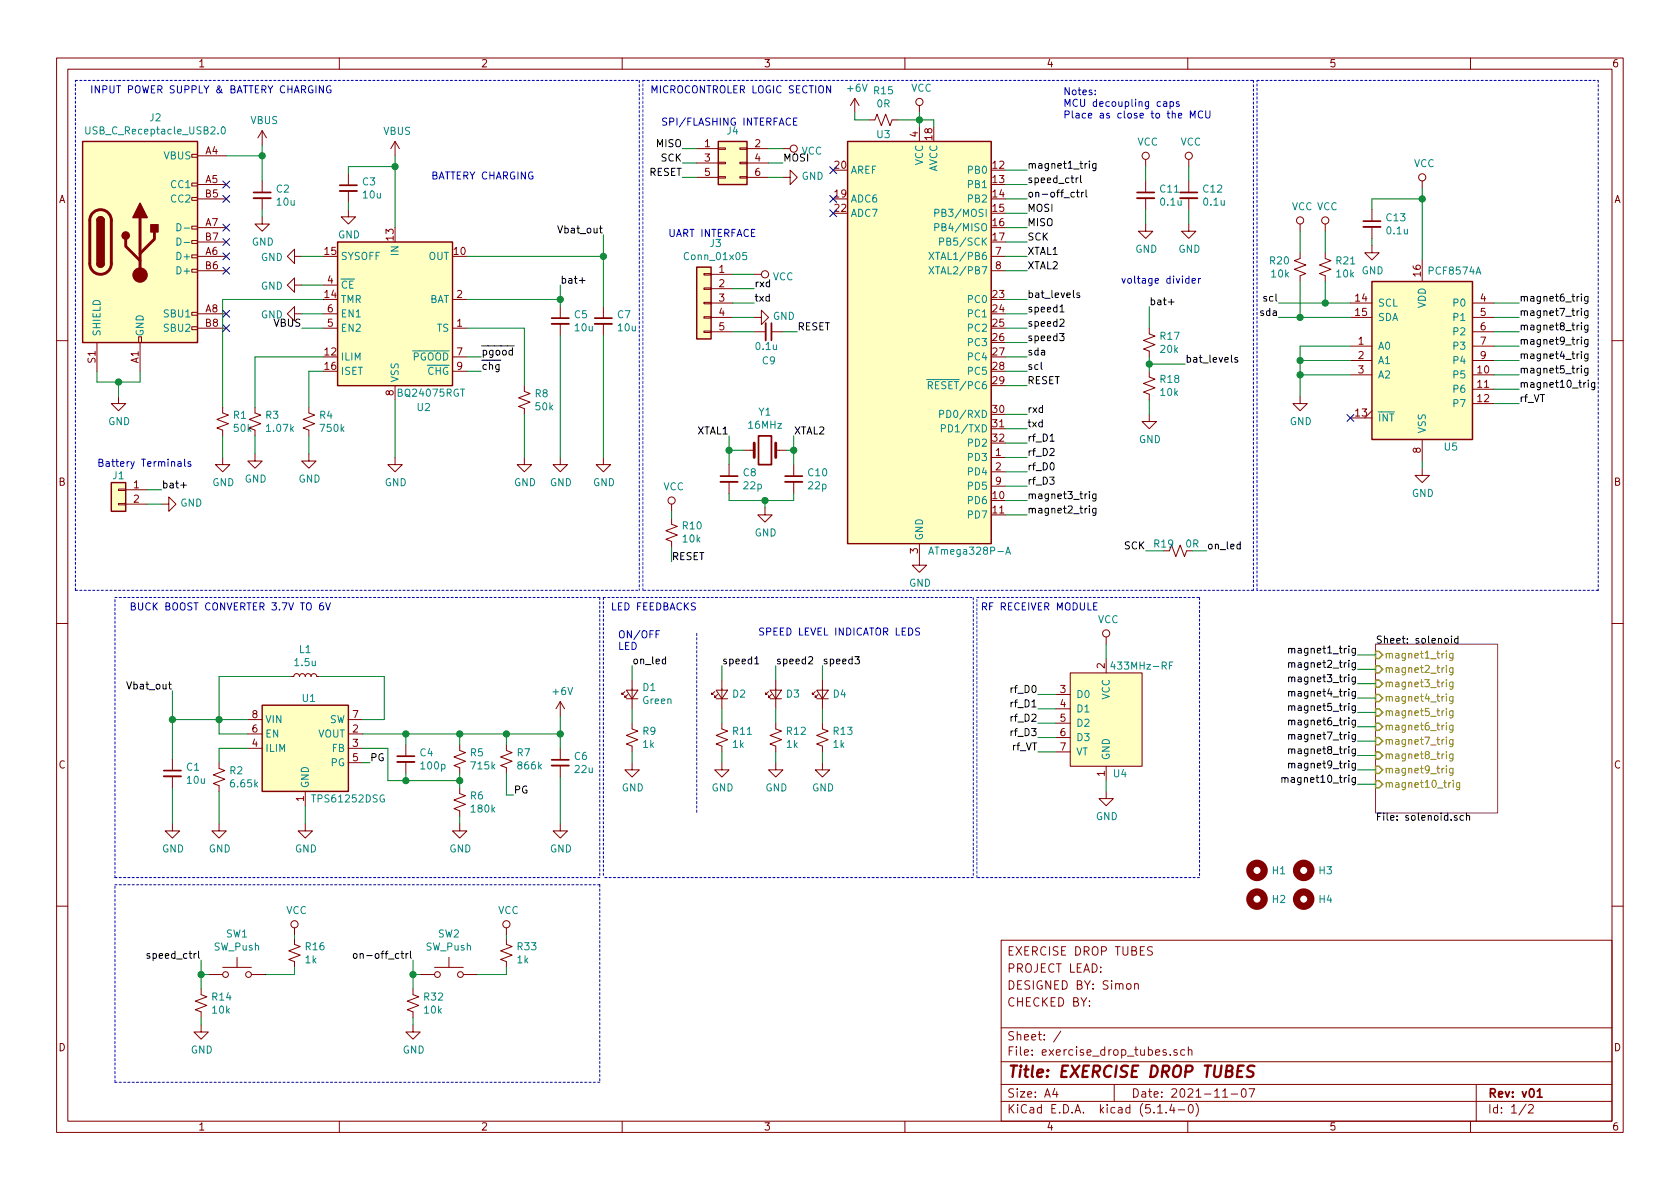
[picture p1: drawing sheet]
<svg xmlns="http://www.w3.org/2000/svg" width="297mm" height="210mm" viewBox="0 0 297 210" stroke-linecap="round" stroke-linejoin="round" font-family="sans-serif">
<g fill="none" stroke="#840000" stroke-width=".18">
<path d="M10 10.3h277v189.9h-277zM12 12.2h273v186.1h-273zM60 10.3v1.9M110 10.3v1.9M151.1 17.4l-.7 1.3M151.1 17.4v2.5M151.1 17.4l.8 1.3M160 10.3v1.9M162.6 18.7v1.2M210 10.3v1.9M260 10.3v1.9M33.9 40h1v.5h-1z"/>
<path d="M33.9 34.9h1v.5h-1zM33.9 32.4h1v.5h-1zM33.9 27.3h1v.5h-1zM34.9 27.6h5.1M34.9 32.6h5.1M34.9 35.2h5.1M46.4 38.3v1.3h1.2l-1.2 1.3-1.3-1.3h1.3M46.4 23.1v2.5M46.4 32v2M46.4 35v2.1M46.4 23.1l-.8 1.3M46.4 23.1l.7 1.3"/>
<path d="M61.6 37.1v1.2h1.3l-1.3 1.3-1.3-1.3h1.3M61.6 30.7v2.1M61.6 33.8v2M69.8 25l-.7 1.3M69.8 25v2.6M69.8 25l.8 1.3M123.2 26.3h3.8M123.2 28.8h3.8M123.2 31.4h3.8M127 31.2h1.3v.3h-1.3zM127 26.2h1.3v.2h-1.3zM127 28.7h1.3v.3h-1.3z"/>
<path d="M130.8 31.2h1.3v.3h-1.3zM130.8 26.2h1.3v.2h-1.3zM130.8 28.7h1.3v.3h-1.3zM132.1 26.3h3.8M132.1 28.8h3.8M132.1 31.4h3.8M138.4 31.4h1.3v-1.3l1.3 1.3-1.3 1.2v-1.2M138.4 26.3h1.3M153.7 21.2h1l.4-1 .7 2 .8-2 .8 2 .3-1h1M162.6 22.5v2.5M202.6 39.6v1.3h1.2l-1.2 1.3-1.3-1.3h1.3M202.6 28.2v1.3"/>
<path d="M202.6 32v2M202.6 35v2.1M210.2 39.6v1.3h1.3l-1.3 1.3-1.3-1.3h1.3M210.2 28.2v1.3M210.2 32v2M210.2 35v2.1M229.9 39.6v1.3M234.3 39.6v1.3M242.6 37.1v2M251.5 32v1.3M24.5 59.6h.5v1h-.5zM33.9 57.8h1v.5h-1z"/>
<path d="M33.9 55.2h1v.5h-1zM33.9 47.6h1v.5h-1zM33.9 45.1h1v.5h-1zM33.9 42.5h1v.5h-1zM34.9 45.3h5.1M34.9 40.3h5.1M34.9 55.5h5.1M34.9 47.9h5.1M34.9 42.8h5.1M34.9 58h5.1M52.1 45.3v-1.2l-1.3 1.2 1.3 1.3v-1.3h1.2M52.1 50.4v-1.3l-1.3 1.3 1.3 1.3v-1.3h1.2"/>
<path d="M52.1 55.5v-1.3l-1.3 1.3 1.3 1.3v-1.3h1.2M57.1 55.5h2.6M57.1 58h2.6M57.1 50.4h2.6M80 58h2.5M80 53h2.5M99.1 54.2v2.1M99.1 57.3v2M106.7 54.2v2.1M106.7 57.3v2M124.5 58.5h1.2v.3h-1.2zM124.5 56h1.2v.3h-1.2z"/>
<path d="M124.5 50.9h1.2v.3h-1.2zM124.5 48.4h1.2v.2h-1.2zM124.5 53.5h1.2v.2h-1.2zM125.7 48.5h3.8M125.7 51h3.8M125.7 53.6h3.8M125.7 56.1h3.8M125.7 58.7h3.8M133.3 56.1h1.3v-1.2l1.3 1.2-1.3 1.3v-1.3M133.3 48.5h1.3M133.3 58.7h2.1M136.4 58.7h2"/>
<path d="M175.3 45.3h2.5M175.3 47.9h2.5M203.2 58v1l1 .4-2 .8 2 .8-2 .7 1 .4v1M229.9 44.7v1l-1 .4 2 .8-2 .7 2 .8-1 .4v1M234.3 44.7v1l1 .4-2 .8 2 .7-2 .8 1 .4v1M238.8 53.6h3.8M238.8 56.1h3.8M242.6 43.4v1.3h1.2l-1.2 1.3-1.3-1.3h1.3M242.6 40.1v2.1M251.5 46v3.8M260.3 53.6h3.9M260.3 56.1h3.9"/>
<path d="M260.3 58.7h3.9M10 60.2h2M17.1 60.6v5.1M21 70.1v1.3h1.2l-1.2 1.2-1.3-1.2h1.3M24.8 60.6v5.1M39.4 72v1l1 .4-2 .8 2 .7-2 .8 1 .4v1M45.1 72v1l1 .4-2 .8 2 .7-2 .8 1 .4v1M54.6 72v1l1 .4-2 .8 2 .7-2 .8 1 .4v1M69.8 68.2v2.5M80 63.1h2.5M80 65.7h2.5M92.7 68.2v1l1 .4-2 .8 2 .7-2 .8 1 .4v1"/>
<path d="M131.4 79.6h1.9M137.2 79.6h1.9M203.2 65.7v1l1 .4-2 .7 2 .8-2 .7 1 .4v1M203.2 73.3v1.2h1.3l-1.3 1.3-1.3-1.3h1.3M229.9 70.1v1.3h1.2l-1.2 1.2-1.3-1.2h1.3M238.8 61.2h3.8M238.8 66.3h3.8M238.8 73.9h3.8M238.8 63.7h3.8M242.6 72.6l-1.3 1.3M251.5 77.7v3.8M260.3 61.2h3.9"/>
<path d="M260.3 66.3h3.9M260.3 68.8h3.9M260.3 71.4h3.9M260.3 63.7h3.9M285 60.2h2M21 89h1.2v.3h-1.2zM21 86.5h1.2v.2h-1.2zM22.2 86.6h3.8M22.2 89.1h3.8M28.6 89.1h1.2v-1.2l1.3 1.2-1.3 1.3v-1.3M39.4 80.9v1.3h1.2l-1.2 1.2-1.3-1.2h1.3M45.1 80.3v1.2h1.3l-1.3 1.3-1.3-1.3h1.3"/>
<path d="M54.6 80.3v1.2h1.3l-1.3 1.3-1.3-1.3h1.3M69.8 80.9v1.3h1.3l-1.3 1.2-1.2-1.2h1.2M92.7 80.9v1.3h1.3l-1.3 1.2-1.3-1.2h1.3M99.1 80.9v1.3h1.2l-1.2 1.2-1.3-1.2h1.3M106.7 80.9v1.3h1.2l-1.2 1.2-1.3-1.2h1.3M118.7 91.7v1l1.1 .4-2.1 .7 2.1 .8-2.1 .8 1 .4v1M118.7 89.1v1.3M128.9 82.2v2M128.9 85.2v2M135.3 89.8v1.3h1.2l-1.2 1.2-1.3-1.2h1.3M140.3 82.2v2M140.3 85.2v2"/>
<path d="M162.6 96.1v3.8h1.2l-1.2 1.3-1.3-1.3h1.3M175.3 80.9h2.5M175.3 83.4h2.5M175.3 86h2.5M206.8 97.4l.3-1 .8 2 .8-2 .7 2 .4-1M251.5 82.8v1.3h1.2l-1.2 1.2-1.3-1.2h1.3M10 110.3h2M51.4 119.6h.5l.2-.3 .2-.2 .5 .1 .2 .4 .1-.3 .3-.2 .4 .1 .2 .4 .1-.3 .3-.2 .4 .1 .2 .4 .1-.3 .3-.2 .4 .1 .2 .4h.5M189.2 119h12.7v16.5h-12.7zM195.6 112.6v1.3M195.6 116.5v2.5M285 110.3h2"/>
<path d="M30.5 134.2v2.1M30.5 137.3v2M38.7 134.9v1l1.1 .4-2.1 .7 2.1 .8-2.1 .8 1 .3v1M43.8 129.8h2.6M43.8 132.3h2.6M43.8 127.2h2.6M54 139.9v2.6M61.6 129.8h2.5M61.6 132.3h2.5M61.6 134.9h2.5M61.6 127.2h2.5M71.8 131.7v2"/>
<path d="M71.8 134.7v2.1M81.3 139.3v1l1 .4-2 .8 2 .7-2 .8 1 .4v1M81.3 131.7v1l1 .4-2 .8 2 .7-2 .8 1 .4v1M89.5 131.7v1l1.1 .4-2.1 .8 2.1 .7-2.1 .8 1 .4v1M99.1 124.1v2.5M99.1 132.3v2.1M99.1 135.4v2M99.1 124.1l-.8 1.2M99.1 124.1l.7 1.2M110.5 122.3l-.5 .5v-.3v.3h.2M110.7 122h2.1l-1 1.6zM110.7 123.6h2.1"/>
<path d="M111 122.8l-.5 .5v-.2v.2h.2M111.8 134.9v1.2h1.2l-1.2 1.3-1.3-1.3h1.3M111.8 127.9v1l1 .4-2.1 .7 2.1 .8-2.1 .8 1.1 .3v1.1M111.8 120.3v5M126.4 122.3l-.5 .5v-.3v.3h.2M126.6 122h2.1l-1.1 1.6zM126.6 123.6h2.1M126.9 122.8l-.5 .5v-.2v.2h.2M127.6 127.9v1l1.1 .4-2.1 .7 2.1 .8-2.1 .8 1 .3v1.1M127.6 134.9v1.2h1.3l-1.3 1.3-1.2-1.3h1.2M127.6 120.3v5M135.9 122.3l-.5 .5v-.3v.3h.2"/>
<path d="M136.1 122h2.1l-1 1.6zM136.1 123.6h2.1M136.4 122.8l-.5 .5v-.2v.2h.2M137.2 134.9v1.2h1.2l-1.2 1.3-1.3-1.3h1.3M137.2 127.9v1l1 .4-2.1 .7 2.1 .8-2.1 .8 1.1 .3v1.1M137.2 120.3v5M144.1 122.3l-.5 .5v-.3v.3h.3M144.4 122h2l-1 1.6zM144.4 123.6h2M144.7 122.8l-.6 .5v-.2v.2h.3M145.4 134.9v1.2h1.3l-1.3 1.3-1.3-1.3h1.3M145.4 127.9v1l1 .4-2 .7 2 .8-2 .8 1 .3v1.1"/>
<path d="M145.4 120.3v5M186.7 122.8h2.5M186.7 125.3h2.5M186.7 127.9h2.5M186.7 130.4h2.5M186.7 133h2.5M195.6 139.9v1.3h1.2l-1.2 1.3-1.3-1.3h1.3M195.6 135.5v2.5M30.5 145.7v1.2h1.2l-1.2 1.3-1.3-1.3h1.3M38.7 145.7v1.2h1.3l-1.3 1.3-1.2-1.3h1.2M54 145.7v1.2h1.2l-1.2 1.3-1.3-1.3h1.3M81.3 145.7v1.2h1.2l-1.2 1.3-1.3-1.3h1.3"/>
<path d="M99.1 145.7v1.2h1.2l-1.2 1.3-1.3-1.3h1.3M10 160.2h2M35.6 174.9v1l1 .4-2.1 .7 2.1 .8-2.1 .8 1.1 .3v1.1M36.8 172.3h2.6M39.4 171.1h5M41.9 169.3v1.8M44.4 172.3h2.6M52.1 166v1l1 .4-2 .7 2 .8-2 .8 1 .3v1.1M52.1 164.1v1.2M73 174.9v1l1 .4-2 .7 2 .8-2 .8 1 .3v1.1M74.3 172.3h2.5M76.8 171.1h5.1"/>
<path d="M79.4 169.3v1.8M81.9 172.3h2.6M89.5 166v1l1.1 .4-2.1 .7 2.1 .8-2.1 .8 1 .3v1.1M89.5 164.1v1.2M177 166.3h108v32h-108zM199.3 174.1l.2-.2 .4 .2v.7l-.2 .1-.4-.1zM200.6 174.1l.1-.1a.37 .37 0 0 1 .6 .1v.8M200.6 173.9v1M203.8 167.5l-.6-.1-.3 .3 .1 .3 .7 .3v.5a.62 .62 0 0 1-.8 0M285 160.2h2M35.6 181.2v1.3h1.2l-1.2 1.3-1.3-1.3h1.3M60 198.3v1.9"/>
<path d="M73 181.2v1.3h1.3l-1.3 1.3-1.2-1.3h1.2M110 198.3v1.9M160 198.3v1.9M177 194.8h108M177 191.8h108M177 187.8h108M177 181.8h108M186.5 192.5l-.4 1h1M186.8 193v1M187.6 182.3l-1.3 2M197 191.8v3M204.7 196.8h.8"/>
<path d="M206.2 196.7v.1M206.9 186.5v.1M207.2 195.2l-.4 1.1h.9M207.5 195.8v1M208.1 185.7l-.4-.1-.2 .2 .1 .2 .5 .2v.3h-.6M208.3 196.3h1.2M209.5 185.7l-.5-.1-.2 .3v.6l.2 .1 .5-.1M210 198.3v1.9M210.1 185.7l.2-.1 .4 .1v.9M210.1 185.1v1.5M210.3 195.4l.2-.1a.8 .8 0 0 1 .5 .8 .8 .8 0 0 1-.5 .7 1 1 0 0 1-.2-1.4zM211.5 195.1a1.71 1.71 0 0 1 0 2.3"/>
<path d="M216.2 194h.8M217.7 193.5h1.1M219.6 192.7l.4-.2a.94 .94 0 0 1 0 1.5 .82 .82 0 0 1-.4-1.3zM220.8 192.5h1l-.6 1.5M260 198.3v1.9M261 191.8v6.5M269.8 195.2l-1.2 2M270.3 195.5l.2-.2h.3l.3 .5-.9 1h.9"/>
<circle cx="162.6" cy="18" r=".63"/>
<circle cx="140.3" cy="26.3" r=".63"/>
<circle cx="202.6" cy="27.6" r=".63"/>
<circle cx="210.2" cy="27.6" r=".63"/>
<circle cx="229.9" cy="39" r=".63"/>
<circle cx="234.3" cy="39" r=".63"/>
<circle cx="251.5" cy="31.4" r=".63"/>
<circle cx="135.3" cy="48.5" r=".63"/>
<circle cx="118.7" cy="88.5" r=".63"/>
<circle cx="195.6" cy="112" r=".63"/>
<circle cx="39.9" cy="172.3" r=".51"/>
<circle cx="43.9" cy="172.3" r=".51"/>
<circle cx="52.1" cy="163.4" r=".63"/>
<circle cx="77.3" cy="172.3" r=".51"/>
<circle cx="81.4" cy="172.3" r=".51"/>
<circle cx="89.5" cy="163.4" r=".63"/>
</g>
<g fill="none" stroke="#840000" stroke-width=".3">
<path d="M44.8 34h3.1M60.1 32.8h3M201 34h3.1M208.7 34h3M241 39.1h3.1M97.5 56.3h3.1M105.2 56.3h3M136.4 57.1v3.1M134.1 77.1h2.3v5.1h-2.3zM127.4 84.2h3M138.8 84.2h3.1M29 136.3h3"/>
<path d="M70.2 133.7h3.1M97.5 134.4h3.1M271.8 193l.4-.5v1.5M271.8 194h.9"/>
</g>
<path d="M219.9 188.4h-1l-.2 2h.9M221.8 188.5l-.3-.1-.7 .1a.46 .46 0 0 0-.2 .5 .46 .46 0 0 0 .3 .4l.4 .1a.48 .48 0 0 1 .3 .5 .48 .48 0 0 1-.4 .4l-.8-.1" fill="none" stroke="#840000" stroke-width=".41"/>
<path d="M243.2 113.9h21.6v29.9h-21.6z" fill="none" stroke="#840084" stroke-width=".18"/>
<g fill="none" stroke="#000" stroke-width=".18">
<path d="M190.3 31.5v.8M190.3 34h.5M190.5 33.6v1.1l.3 .1M190.6 31.5h-.2l-.1 .2M191.1 31v1.1l.1 .2M191.2 34v.8M191.6 34l-.3 .1-.1 .1M192 33.6v1.1l.2 .1M192.6 28.5v.1M192.6 28.9v.9M193.8 28.9v1l-.3 .3-.3-.1M193.8 29l-.4-.1-.2 .3 .1 .5h.5"/>
<path d="M102.4 49.6h1M187.4 59h.7l-.4 .5 .4 .1-.1 .6h-.5l-.1-.1M187.4 54.2l.4-.3v1.3M187.4 56.6l.5-.2 .2 .4v.2l-.7 .7h.7M187.4 55.2h.7M190.9 51.8h-.3l-.2 .2v.1l.5 .2v.3h-.5M206.6 53.4h1M279.6 59.6v.1M279.6 57.1v.1M279.6 54.5v.2M279.6 52v.1M279.6 52.4v.9"/>
<path d="M279.6 55v.8M279.6 57.5v.8M280.8 57.5v1l-.3 .3-.3-.1M280.8 57.6l-.4-.1-.2 .2 .1 .6h.5M280.8 55v1l-.3 .2h-.3M280.8 55h-.4l-.2 .2 .1 .5h.5M280.8 52.4v1l-.3 .3-.3-.1M280.8 52.5l-.4-.1-.2 .2 .1 .6h.5M89.7 61.2h1.2M90.6 62l-.4-.1-.2 .3 .1 .5h.5M90.6 61.5v1.3M184.1 64.1v1l.2 .2"/>
<path d="M185.7 78h.7M218.8 63.3l-.3-.1-.2 .2 .1 .2 .4 .1v.3h-.5M279.6 64.7v.1M279.6 62.1v.2M279.6 60v.9M279.6 62.6v.8M279.6 65.1v.9M280.8 60v1.1l-.3 .2-.3-.1M280.8 60.1l-.4-.1-.2 .3 .1 .5h.5M280.8 65.1v1l-.3 .3-.3-.1M280.8 65.2l-.4-.1-.2 .2 .1 .6h.5M280.8 62.6v1l-.3 .2h-.3"/>
<path d="M280.8 62.6h-.4l-.2 .2 .1 .6h.5M280.8 67.2v.2M280.8 67.7v.8M282 67.7l-.1 1.1-.2 .1h-.3M282 67.7h-.4l-.2 .2 .1 .5h.5M32 85.8h.9M192.6 86.9v.1M192.6 89.5v.1M192.6 87.3v.9M192.6 89.9v.8M193.8 87.3v1.1l-.3 .2-.3-.1M193.8 87.4l-.4-.1-.2 .3 .1 .5h.5"/>
<path d="M193.8 89.9v1l-.3 .3-.3-.1M193.8 89.9h-.4l-.2 .2 .1 .6h.5M219.3 96.3l-.4-.1-.2 .3 .1 .5h.5M219.3 95.8v1.3M117.7 116.6h-.4l-.2 .2 .1 .5h.5M117.7 116.1v1.3M133.5 116.5l.3-.4v1.3M133.5 117.4h.7M143 116.3l.5-.2 .2 .4-.1 .2-.7 .7h.8M151.2 116.1h.7l-.4 .5 .4 .1-.1 .6-.5 .1-.1-.1M227.8 119.9l.2-.2 .3 .1 .1 .8M227.8 117.3l.2-.1h.3l.1 .8"/>
<path d="M227.8 114.8l.2-.2 .3 .1 .1 .8M227.8 114.6v.9M227.8 117.2v.8M227.8 119.7v.9M228.4 119.9l.2-.2 .3 .1v.8M228.4 117.4l.2-.2h.3v.8M228.4 114.8l.2-.2 .3 .1v.8M255.5 113l.2-.1h.3l.1 .2-.1 .6h-.3l-.2-.1zM256.6 112.5v.1M256.6 112.9v.8M257.8 112.9h-.4l-.2 .2 .1 .6h.5M257.8 112.5v1.2"/>
<path d="M226.6 137.6l.2-.1 .3 .1 .1 .7M226.6 137.5v.8M227.2 137.7l.2-.2 .3 .1v.7M227.8 135.1l.2-.1h.3l.1 .8M227.8 132.6l.2-.2 .3 .1 .1 .8M227.8 130l.2-.1h.3l.1 .8M227.8 127.5l.2-.2 .3 .1 .1 .8M227.8 124.9l.2-.1 .3 .1 .1 .7M227.8 122.4l.2-.1h.3l.1 .8M227.8 122.3v.8M227.8 124.8v.8M227.8 127.3v.9"/>
<path d="M227.8 129.9v.8M227.8 132.4v.9M227.8 135v.8M228.4 135.1l.2-.1h.3v.8M228.4 132.6l.2-.2 .3 .1v.8M228.4 130.1l.2-.2h.3v.8M228.4 127.5l.2-.2 .3 .1v.8M228.4 125l.2-.2 .3 .1v.7M228.4 122.4l.2-.1h.3v.8M257.6 144.3l-.3-.1-.2 .2 .1 .2 .4 .1v.3h-.5M258.7 144.3l-.3-.1-.3 .2 .2 .6h.4M259.3 144.3l.2-.1 .3 .1v.8"/>
<path d="M259.3 143.8v1.3M26.5 168.7l-.3-.1-.2 .2v.2l.5 .1v.3h-.5M62.6 168.7l.3-.1 .2 .3-.1 .5-.3 .1-.2-.2zM63.7 168.8l.2-.2 .3 .1v.8M63.7 168.6v.9M72.6 168.2v1.1l.1 .2"/>
</g>
<g fill="none" stroke="#848400" stroke-width=".18">
<path d="M255.7 115.1v.1M255.7 117.6v.2M255.7 115.5v.9M255.7 118.1v.8M256.9 115.5v1.1l-.3 .2-.3-.1M256.9 115.6l-.4-.1-.2 .3 .1 .5h.5M256.9 118.1v1l-.3 .2h-.3M256.9 118.1h-.4l-.2 .2 .1 .6h.5M255.7 120.2v.1M255.7 122.7v.2M255.7 125.3v.1M255.7 127.8v.1"/>
<path d="M255.7 130.3v.2M255.7 132.9v.1M255.7 135.4v.2M255.7 120.6v.9M255.7 123.2v.8M255.7 125.7v.8M255.7 128.2v.9M255.7 130.8v.8M255.7 133.3v.9M255.7 135.9v.8M256.9 120.6v1l-.3 .3-.3-.1M256.9 120.7l-.4-.1-.2 .2 .1 .6h.5"/>
<path d="M256.9 123.2v1l-.3 .2h-.3M256.9 123.2h-.4l-.2 .2 .1 .5h.5M256.9 125.7v1l-.3 .3-.3-.1M256.9 125.7h-.4l-.2 .2 .1 .6h.5M256.9 128.2v1.1l-.3 .2-.3-.1M256.9 128.3l-.4-.1-.2 .3 .1 .5h.5M256.9 130.8v1l-.3 .2h-.3M256.9 130.8h-.4l-.2 .2 .1 .6h.5M256.9 133.3v1l-.3 .3-.3-.1M256.9 133.4l-.4-.1-.2 .2 .1 .6h.5M256.9 135.9v1l-.3 .2h-.3M256.9 135.9h-.4l-.2 .2 .1 .5h.5"/>
<path d="M256.9 138v.1M256.9 138.4v.8M258.1 138.4l-.1 1.1-.1 .2-.3-.1M258.1 138.4h-.4l-.2 .2 .1 .6h.5"/>
</g>
<path d="M243.2 115.2h.6l.7 .6-.7 .7h-.6zM243.2 117.7h.6l.7 .7-.7 .6h-.6zM243.2 120.3h.6l.7 .6-.7 .6h-.6zM243.2 122.8h.6l.7 .6-.7 .7h-.6zM243.2 125.3h.6l.7 .7-.7 .6h-.6zM243.2 127.9h.6l.7 .6-.7 .7h-.6zM243.2 130.4h.6l.7 .7-.7 .6h-.6zM243.2 133h.6l.7 .6-.7 .6h-.6zM243.2 135.5h.6l.7 .6-.7 .7h-.6zM243.2 138h.6l.7 .7-.7 .6h-.6z" fill="none" stroke="#848400" stroke-width=".25"/>
<g fill="#ffffc2" stroke="#ffffc2" stroke-width=".18">
<path d="M123.2 47.2h2.5v12.7h-2.5z"/>
<path d="M14.6 25h20.3v35.6h-20.3z"/>
<path d="M19.7 85.3h2.5v5.1h-2.5z"/>
<path d="M149.9 25h25.4v71.1h-25.4z"/>
<path d="M242.6 49.8h17.7v27.9h-17.7z"/>
<path d="M46.4 124.7h15.2v15.2h-15.2z"/>
<path d="M189.2 119h12.7v16.5h-12.7z"/>
<path d="M59.7 42.8h20.3v25.4h-20.3z"/>
<path d="M127 25h5.1v7.6h-5.1z"/>
</g>
<path d="M14.6 25h20.3v35.6h-20.3zM17.1 39a.63 .63 0 0 1 .7-.7 .63 .63 0 0 1 .6 .7M127 25h5.1v7.6h-5.1zM149.9 25h25.4v71.1h-25.4zM17.1 46.6a.63 .63 0 0 0 .7 .6 .63 .63 0 0 0 .6-.6M59.7 42.8h20.3v25.4h-20.3zM123.2 47.2h2.5v12.7h-2.5zM242.6 49.8h17.7v27.9h-17.7zM19.7 85.3h2.5v5.1h-2.5zM46.4 124.7h15.2v15.2h-15.2z" fill="none" stroke="#840000" stroke-width=".25"/>
<g fill="none" stroke="#008484" stroke-width=".18">
<path d="M15.2 22.4v1.1l.2 .2 .4-.1 .1-.1v-1.1M31.3 39.5a.64 .64 0 0 1 .7 .7 .64 .64 0 0 1-.7 .6zM39.3 22.5l.1-.1a.69 .69 0 0 1 .4 .7 .69 .69 0 0 1-.4 .6 .83 .83 0 0 1-.1-1.2zM165.3 37.7l.7-.1v-.5l-.2-.1h-.5v1.3M31.3 42.1a.64 .64 0 0 1 .7 .6 .64 .64 0 0 1-.7 .7zM32.6 40.3h.9M32.6 42.9h.9M132 44.6h-.6l-.1 .7 .2-.2 .4 .1 .1 .6-.2 .1-.5-.1M164.3 44.6l.8 1.3M164.3 47.2l.8 1.2M165.1 44.6l-.8 1.3M165.1 47.2l-.8 1.2"/>
<path d="M165.3 40.2l.7-.1v-.4l-.2-.2h-.5v1.3M166.1 42.7h.7v-.5l-.2-.1h-.5v1.3M163.8 67.1h1.3M164.1 68.1h.6l.2-.2-.1-.3-.2-.1h-.5v1.3M164.4 68.1l.5 .7M166.1 73.2h.7v-.5l-.2-.1h-.5v1.2M166.4 75.8l.7-.1v-.5l-.2-.1h-.5v1.3M164.2 98l.4-1.3 .4 1.3M164.3 97.7h.6M177.8 98l.4-1.3 .5 1.3M177.9 97.7h.6M196.7 117l-.3 .9h.8"/>
<path d="M207.4 117.1h-.6v1.2"/>
</g>
<g fill="none" stroke="#840000" stroke-width=".33">
<path d="M44.8 35h3.1M60.1 33.8h3M201 35h3.1M208.7 35h3M97.5 57.3h3.1M105.2 57.3h3M135.4 57.1v3.1M241 40.1h3.1M127.4 85.2h3M138.8 85.2h3.1M29 137.3h3M70.2 134.7h3.1"/>
<path d="M97.5 135.4h3.1"/>
</g>
<path d="M16.3 37.8a1.9 1.9 0 0 1 2.1-.6 1.9 1.9 0 0 1 1.3 1.8v7.6a1.9 1.9 0 0 1-1.9 1.9 1.9 1.9 0 0 1-1.9-1.9v-7.8l.1-.5zM24.8 38.5v10.1M22.2 42.3v1.3l2.6 2.5M27.3 41v1.3l-2.5 2.5M133.3 78.4v2.5M137.2 78.4v2.5" fill="none" stroke="#840000" stroke-width=".51"/>
<g fill="#840000" stroke="#840000" stroke-width=".25">
<path d="M17.1 46.6h1.3a.63 .63 0 0 1-.6 .6 .63 .63 0 0 1-.7-.6z"/>
<path d="M17.3 38.5a.63 .63 0 0 1 .7-.1 .63 .63 0 0 1 .4 .6h-1.3z"/>
<path d="M17.1 39h1.3v7.6h-1.3z"/>
<path d="M26.7 39.7h1.2v1.3h-1.2z"/>
<path d="M24.8 35.9l1.2 2.6h-2.5z"/>
<circle cx="22.2" cy="41.7" r=".63"/>
</g>
<circle cx="24.8" cy="48.6" r="1.27" fill="#840000" stroke="#840000" stroke-width=".18"/>
<g fill="none" stroke="#840000" stroke-width="1.3">
<circle cx="222.2" cy="159" r="1.27"/>
<circle cx="222.2" cy="153.9" r="1.27"/>
<circle cx="230.5" cy="153.9" r="1.27"/>
<circle cx="230.5" cy="159" r="1.27"/>
</g>
<g fill="none" stroke="#0000c2" stroke-width=".18" stroke-dasharray=".4 .4">
<path d="M13.3 14.2h99.7M113 14.2v90.2M113.7 14.2h107.9M221.6 14.2v90.2M222.2 14.2h60.4M282.6 14.2v90.2M13.3 104.4h99.7M13.3 104.4v-90.2M20.3 105.7h85.7M106 105.7v49.5M106.7 105.7h65.4M106.7 105.7v49.5"/>
<path d="M113.7 104.4v-90.2M123.2 112v31.8M172.1 105.7v49.5M172.7 105.7h39.4M212.1 105.7v49.5M221.6 104.4h-107.9M222.2 104.4v-90.2M282.6 104.4h-60.4M20.3 155.2v-49.5M20.3 156.5h85.7M106 155.2h-85.7M106 156.5v34.9"/>
<path d="M172.1 155.2h-65.4M172.7 155.2v-49.5M212.1 155.2h-39.4M20.3 191.4v-34.9M106 191.4h-85.7"/>
</g>
<g fill="none" stroke="#008400" stroke-width=".18">
<path d="M151.1 19.9v1.3h2.6M162.6 19.9v2.6M40 27.6h6.4M46.4 25.6v6.4M46.4 37.1v1.2M61.6 35.8v1.3M69.8 27.6v12.7M69.8 29.5h-8.2v1.2M120.6 31.4h2.6M120.6 28.8h2.6M120.6 26.3h2.6M135.9 31.4h2.5"/>
<path d="M135.9 28.8h2.5M135.9 26.3h2.5M158.7 21.2h6.4v1.3M177.8 30.1h3.8M177.8 32.6h3.8M177.8 35.2h3.8M177.8 37.7h3.8M202.6 29.5v2.5M202.6 37.1v2.5M210.2 29.5v2.5M210.2 37.1v2.5M251.5 35.2h-8.9v1.9"/>
<path d="M251.5 33.3v12.7M53.3 45.3h3.8M53.3 50.4h3.8M53.3 55.5h3.8M53.3 58h3.8M57.1 53h-17.7v19M82.5 53h16.6M82.5 45.3h24.2M82.5 58h10.2v10.2M99.1 50.4v3.8M99.1 59.3v21.6M106.7 41.5v12.7"/>
<path d="M106.7 59.3v21.6M129.5 48.5h3.8M129.5 51h3.8M129.5 53.6h3.8M129.5 56.1h3.8M129.5 58.7h3.8M138.4 58.7h2.6M177.8 53h3.8M177.8 45.3h3.8M177.8 55.5h3.8M177.8 58h3.8M177.8 47.9h3.8"/>
<path d="M177.8 42.8h3.8M177.8 40.3h3.8M203.2 54.2v3.8M226.1 53.6h12.7M226.1 56.1h12.7M229.9 40.9v3.8M229.9 49.8v6.3M234.3 40.9v3.8M234.3 49.8v3.8M242.6 42.2v1.2M264.2 53.6h4.4M264.2 56.1h4.4"/>
<path d="M264.2 58.7h4.4M17.1 65.7v1.9h7.7v-1.9M21 67.6v2.5M39.4 77.1v3.8M45.1 77.1v3.2M54.6 77.1v3.2M57.1 63.1h-12v8.9M57.1 65.7h-2.5v6.3M69.8 70.7v10.2M82.5 63.1h2.6M82.5 65.7h2.6M92.7 73.3v7.6"/>
<path d="M128.9 77.1v5.1M128.9 79.6h2.5M139.1 79.6h1.2M140.3 77.1v5.1M177.8 63.1h3.8M177.8 65.7h3.8M177.8 78.4h3.8M177.8 73.3h3.8M177.8 75.8h3.8M177.8 60.6h3.8M177.8 68.2h3.8M203.2 63.1v2.6"/>
<path d="M203.2 70.7v2.6M203.2 64.4h6.3M229.9 66.3h8.9M229.9 63.7h8.9M238.8 61.2h-8.9v8.9M264.2 71.4h4.4M264.2 68.8h4.4M264.2 66.3h4.4M264.2 63.7h4.4M264.2 61.2h4.4M26 89.1h2.6M26 86.6h2.6"/>
<path d="M118.7 90.4v1.3M118.7 96.8v2.5M128.9 87.2v1.3h11.4v-1.3M135.3 88.5v1.3M177.8 80.9h3.8M177.8 86h3.8M177.8 83.4h3.8M177.8 88.5h3.8M177.8 91.1h3.8M202.6 97.4h3.1M210.8 97.4h2.6M251.5 81.5v1.3"/>
<path d="M51.4 119.6h-12.7v10.2h5.1M56.5 119.6h11.4v7.6h-3.8M111.8 117.7v2.6M127.6 117.7v2.6M137.2 117.7v2.6M145.4 117.7v2.6M195.6 113.9v2.6M240 115.8h3.2M240 118.4h3.2M30.5 122.2v12M30.5 139.3v6.4M30.5 127.2h13.3"/>
<path d="M38.7 139.9v5.8M43.8 132.3h-5.1v2.6M64.1 129.8h35M64.1 132.3h4.5v5.7h12.7M64.1 134.9h1.3M71.8 129.8v1.9M71.8 136.8v1.2M81.3 129.8v1.9M81.3 136.8v2.5M89.5 129.8v1.9M89.5 136.8v3.8h1.3M99.1 126.6v5.7"/>
<path d="M99.1 137.4v8.3M111.8 125.3v2.6M111.8 133v1.9M127.6 125.3v2.6M127.6 133v1.9M137.2 125.3v2.6M137.2 133v1.9M145.4 125.3v2.6M145.4 133v1.9M183.5 122.8h3.2M183.5 125.3h3.2M183.5 127.9h3.2"/>
<path d="M183.5 130.4h3.2M183.5 133h3.2M195.6 138v1.9M240 120.9h3.2M240 123.4h3.2M240 126h3.2M240 128.5h3.2M240 131.1h3.2M240 133.6h3.2M240 136.1h3.2M240 138.7h3.2M54 142.5v3.2"/>
<path d="M81.3 144.4v1.3M35.6 172.3h1.2M35.6 169.8v5.1M35.6 180v1.2M52.1 171.1v1.2h-5.1M52.1 165.3v.7M73 169.8v5.1M73 180v1.2M73 172.3h1.3M89.5 165.3v.7M89.5 171.1v1.2h-5"/>
</g>
<g fill="none" stroke="#0000c2" stroke-width=".18">
<path d="M57.2 15.2v1.2l-.7-1.2v1.2M58.4 15.2a.59 .59 0 0 0-.7 .6 .59 .59 0 0 0 .7 .6l.1-.5h-.2M146.9 15.2v1.2l-.7-1.2v1.2M193.6 16.6v.2M193.6 16v.1M205.7 18h.5l.1 .8M206.3 18.3h-.4l-.2 .2v.3h.6M206.9 18h.4l.2 .2-.1 .6h-.5M206.9 18v1.2M208.5 18h-.3l-.2 .2 .1 .1 .4 .2v.3h-.5M212.6 19.7a.51 .51 0 0 0-.6 0 .51 .51 0 0 0-.1 .6 .46 .46 0 0 0 .2 .5 .46 .46 0 0 0 .5-.1M213.2 19.6v1l.2 .3 .4-.1 .1-.2v-1"/>
<path d="M140.3 21.5h.4M140.9 20.9h-.6v1.2h.6M210.5 20.9v-1.3l.4 .9 .4-.9v1.3M210.2 49.3l-.3-.1-.3 .3 .1 .5h.5M210.2 48.8v1.3M210.8 49.7l.6-.2-.1-.2-.4-.1-.1 .2v.6h.5M211.9 49.2v.9M212.3 49.2l-.4 .3M31.5 81.7h.5v.8M32 81.9l-.4 .1-.2 .2 .1 .2h.5M32.6 81.2v1.1l.2 .2M33.7 81.7l-.3-.1-.2 .2 .1 .2 .4 .1v.3h-.5"/>
<path d="M57.1 106.6l-.4 .1a.87 .87 0 0 0 0 1.2l.4-.1 .1-.5-.2-.2h-.3l-.2 .2M57.6 106.6l.4 1.3 .4-1.3M116.6 111.5h-.6v1.3M162.6 111.1l-.5-.1-.2 .2v.3l.6 .3 .1 .3-.2 .2h-.5M193.4 107.2h.4M194 106.6h-.6v1.3h.6"/>
</g>
<g fill="#008400" stroke="#008400" stroke-width=".25">
<circle cx="38.7" cy="127.2" r=".51"/>
<circle cx="69.9" cy="29.5" r=".51"/>
<circle cx="46.4" cy="27.6" r=".51"/>
<circle cx="251.5" cy="35.2" r=".51"/>
<circle cx="35.6" cy="172.3" r=".51"/>
<circle cx="162.6" cy="21.2" r=".51"/>
<circle cx="229.9" cy="63.7" r=".51"/>
<circle cx="71.8" cy="129.8" r=".51"/>
<circle cx="128.9" cy="79.6" r=".51"/>
<circle cx="140.3" cy="79.6" r=".51"/>
<circle cx="21" cy="67.6" r=".51"/>
<circle cx="229.9" cy="66.3" r=".51"/>
<circle cx="81.3" cy="129.8" r=".51"/>
<circle cx="89.5" cy="129.8" r=".51"/>
<circle cx="99.1" cy="129.8" r=".51"/>
<circle cx="81.3" cy="138" r=".51"/>
<circle cx="135.3" cy="88.5" r=".51"/>
<circle cx="99.1" cy="53" r=".51"/>
<circle cx="30.5" cy="127.2" r=".51"/>
<circle cx="73" cy="172.3" r=".51"/>
<circle cx="106.7" cy="45.3" r=".51"/>
<circle cx="71.8" cy="138" r=".51"/>
<circle cx="234.3" cy="53.6" r=".51"/>
<circle cx="203.2" cy="64.4" r=".51"/>
<circle cx="229.9" cy="56.1" r=".51"/>
</g>
<g fill="none" stroke="#000084" stroke-width=".18">
<path d="M39.4 32l1.2 1.2M39.4 34.6l1.2 1.2M39.4 39.6l1.2 1.3M40.6 32l-1.2 1.2M40.6 34.6l-1.2 1.2M40.6 39.6l-1.2 1.3M146.7 34.6l1.2 1.2M146.7 37.1l1.2 1.2M146.7 29.5l1.2 1.2M147.9 34.6l-1.2 1.2M147.9 37.1l-1.2 1.2M147.9 29.5l-1.2 1.2"/>
<path d="M39.4 54.9l1.2 1.2M39.4 44.7l1.2 1.2M39.4 42.2l1.2 1.2M39.4 47.3l1.2 1.2M39.4 57.4l1.2 1.2M40.6 54.9l-1.2 1.2M40.6 44.7l-1.2 1.2M40.6 42.2l-1.2 1.2M40.6 47.3l-1.2 1.2M40.6 57.4l-1.2 1.2M238.2 73.3l1.2 1.2M239.4 73.3l-1.2 1.2"/>
</g>
<text font-size="2.8" fill="#840000" x="178" y="190.5">Title: EXERCISE DROP TUBES</text>
<g font-size="2.1" fill="#840000">
<text x="178" y="172">PROJECT LEAD:</text>
<text x="178" y="169">EXERCISE DROP TUBES</text>
<text x="178" y="178">CHECKED BY:</text>
<text x="178" y="175">DESIGNED BY: Simon</text>
<text x="178" y="184">Sheet: /</text>
<text x="178" y="186.7">File: exercise_drop_tubes.sch</text>
<text x="178" y="196.9">KiCad E.D.A. kicad (5.1.4-0)</text>
<text x="178" y="194.1">Size: A4</text>
<text x="200" y="194.1">Date: 2021-11-07</text>
<text x="263" y="194.1">Rev: v01</text>
<text x="263" y="196.9">Id: 1/2</text>
</g>
<g font-size="1.8" fill="#840000">
<text x="35" y="11.9">1</text>
<text x="85" y="11.9">2</text>
<text x="135" y="11.9">3</text>
<text x="185" y="11.9">4</text>
<text x="235" y="11.9">5</text>
<text x="285" y="11.9">6</text>
<text x="36.3" y="27.3">A4</text>
<text x="124.6" y="26">1</text>
<text x="124.6" y="28.6">3</text>
<text x="133.5" y="26">2</text>
<text x="133.5" y="28.6">4</text>
<text x="147.6" y="29.8">20</text>
<text x="162.3" y="24.2" transform="rotate(-90 162.3 24.2)">4</text>
<text x="164.8" y="24.7" transform="rotate(-90 164.8 24.7)">18</text>
<text x="175.6" y="29.8">12</text>
<text x="10.4" y="35.9">A</text>
<text x="36.3" y="32.4">A5</text>
<text x="36.3" y="34.9">B5</text>
<text x="124.6" y="31.1">5</text>
<text x="133.5" y="31.1">6</text>
<text x="147.6" y="34.9">19</text>
<text x="175.6" y="32.4">13</text>
<text x="175.6" y="34.9">14</text>
<text x="285.4" y="35.9">A</text>
<text x="36.3" y="40">A7</text>
<text x="147.6" y="37.5">22</text>
<text x="175.6" y="37.5">15</text>
<text x="175.6" y="40">16</text>
<text x="36.3" y="45.1">A6</text>
<text x="36.3" y="47.6">B6</text>
<text x="36.3" y="42.5">B7</text>
<text x="57.5" y="45.1">15</text>
<text x="69.6" y="42.5" transform="rotate(-90 69.6 42.5)">13</text>
<text x="80.3" y="45.1">10</text>
<text x="175.6" y="42.5">17</text>
<text x="176" y="45.1">7</text>
<text x="176" y="47.6">8</text>
<text x="57.5" y="52.7">14</text>
<text x="57.9" y="50.2">4</text>
<text x="80.8" y="52.7">2</text>
<text x="127.2" y="48.3">1</text>
<text x="127.2" y="50.8">2</text>
<text x="127.2" y="53.3">3</text>
<text x="175.6" y="52.7">23</text>
<text x="239.7" y="53.3">14</text>
<text x="251.2" y="48.8" transform="rotate(-90 251.2 48.8)">16</text>
<text x="261.8" y="53.3">4</text>
<text x="36.3" y="55.2">A8</text>
<text x="36.3" y="57.8">B8</text>
<text x="57.9" y="57.8">5</text>
<text x="57.9" y="55.2">6</text>
<text x="80.8" y="57.8">1</text>
<text x="127.2" y="55.9">4</text>
<text x="127.2" y="58.4">5</text>
<text x="175.6" y="55.2">24</text>
<text x="175.6" y="57.8">25</text>
<text x="239.7" y="55.9">15</text>
<text x="261.8" y="55.9">5</text>
<text x="261.8" y="58.4">6</text>
<text x="16.9" y="64.2" transform="rotate(-90 16.9 64.2)">S1</text>
<text x="24.5" y="64.2" transform="rotate(-90 24.5 64.2)">A1</text>
<text x="57.5" y="62.9">12</text>
<text x="57.5" y="65.4">16</text>
<text x="80.8" y="62.9">7</text>
<text x="80.8" y="65.4">9</text>
<text x="175.6" y="60.3">26</text>
<text x="175.6" y="62.9">27</text>
<text x="175.6" y="65.4">28</text>
<text x="240.2" y="61">1</text>
<text x="240.2" y="63.5">2</text>
<text x="261.8" y="61">7</text>
<text x="261.8" y="63.5">9</text>
<text x="69.6" y="69.9" transform="rotate(-90 69.6 69.9)">8</text>
<text x="175.6" y="67.9">29</text>
<text x="240.2" y="66">3</text>
<text x="261.3" y="66">10</text>
<text x="261.3" y="68.6">11</text>
<text x="261.3" y="71.1">12</text>
<text x="175.6" y="73">30</text>
<text x="175.6" y="75.6">31</text>
<text x="239.7" y="73.7">13</text>
<text x="175.6" y="78.1">32</text>
<text x="176" y="80.6">1</text>
<text x="176" y="83.2">2</text>
<text x="251.2" y="80.1" transform="rotate(-90 251.2 80.1)">8</text>
<text x="10.4" y="85.9">B</text>
<text x="23.6" y="86.4">1</text>
<text x="23.6" y="88.9">2</text>
<text x="175.6" y="88.3">10</text>
<text x="176" y="85.7">9</text>
<text x="285.4" y="85.9">B</text>
<text x="175.6" y="90.8">11</text>
<text x="162.3" y="97.9" transform="rotate(-90 162.3 97.9)">3</text>
<text x="195.3" y="118.2" transform="rotate(-90 195.3 118.2)">2</text>
<text x="187.5" y="122.5">3</text>
<text x="187.5" y="125.1">4</text>
<text x="44.6" y="129.5">6</text>
<text x="44.6" y="127">8</text>
<text x="62.4" y="129.5">2</text>
<text x="62.4" y="127">7</text>
<text x="187.5" y="127.6">5</text>
<text x="187.5" y="130.2">6</text>
<text x="10.4" y="135.9">C</text>
<text x="44.6" y="132.1">4</text>
<text x="62.4" y="132.1">3</text>
<text x="62.4" y="134.6">5</text>
<text x="187.5" y="132.7">7</text>
<text x="195.3" y="137.3" transform="rotate(-90 195.3 137.3)">1</text>
<text x="285.4" y="135.9">C</text>
<text x="53.7" y="141.7" transform="rotate(-90 53.7 141.7)">1</text>
<text x="10.4" y="185.9">D</text>
<text x="285.4" y="185.9">D</text>
<text x="35" y="199.9">1</text>
<text x="85" y="199.9">2</text>
<text x="135" y="199.9">3</text>
<text x="185" y="199.9">4</text>
<text x="235" y="199.9">5</text>
<text x="285" y="199.9">6</text>
</g>
<g font-size="1.8" fill="#0000c2">
<text x="15.9" y="16.5">INPUT POWER SUPPLY &amp; BATTERY CHARGING</text>
<text x="114.9" y="16.5">MICROCONTROLER LOGIC SECTION</text>
<text x="188" y="16.8">Notes:</text>
<text x="116.8" y="22.2">SPI/FLASHING INTERFACE</text>
<text x="188" y="18.9">MCU decoupling caps</text>
<text x="188" y="20.9">Place as close to the MCU</text>
<text x="76.2" y="31.7">BATTERY CHARGING</text>
<text x="118.1" y="41.9">UART INTERFACE</text>
<text x="198.1" y="50.2">voltage divider</text>
<text x="17.1" y="82.5">Battery Terminals</text>
<text x="22.9" y="107.9">BUCK BOOST CONVERTER 3.7V TO 6V</text>
<text x="107.9" y="107.9">LED FEEDBACKS</text>
<text x="173.4" y="107.9">RF RECEIVER MODULE</text>
<text x="109.2" y="112.9">ON/OFF</text>
<text x="134" y="112.4">SPEED LEVEL INDICATOR LEDS</text>
<text x="109.2" y="114.9">LED</text>
</g>
<g font-size="1.8" fill="#008484">
<text x="149.9" y="16.2">+6V</text>
<text x="154.6" y="16.7">R15</text>
<text x="161.1" y="16.2">VCC</text>
<text x="15.7" y="23.8">USB_C_Receptacle_USB2.0</text>
<text x="26.5" y="21.5">J2</text>
<text x="44.3" y="21.9">VBUS</text>
<text x="67.8" y="23.8">VBUS</text>
<text x="128.6" y="23.8">J4</text>
<text x="155.1" y="19">0R</text>
<text x="29" y="28.2">VBUS</text>
<text x="141.7" y="27.4">VCC</text>
<text x="155.1" y="24.4">U3</text>
<text x="163.2" y="29.3" transform="rotate(-90 163.2 29.3)">VCC</text>
<text x="201.1" y="25.7">VCC</text>
<text x="208.7" y="25.7">VCC</text>
<text x="250" y="29.6">VCC</text>
<text x="30.4" y="33.3">CC1</text>
<text x="30.4" y="35.8">CC2</text>
<text x="48.9" y="34.1">C2</text>
<text x="64.1" y="32.8">C3</text>
<text x="64.3" y="35.1">10u</text>
<text x="141.7" y="31.8">GND</text>
<text x="150.4" y="35.8">ADC6</text>
<text x="150.4" y="30.7">AREF</text>
<text x="165.7" y="30.5" transform="rotate(-90 165.7 30.5)">AVCC</text>
<text x="171.3" y="30.7">PB0</text>
<text x="171.3" y="33.3">PB1</text>
<text x="171.3" y="35.8">PB2</text>
<text x="205.2" y="34.1">C11</text>
<text x="212.8" y="34.1">C12</text>
<text x="49" y="36.4">10u</text>
<text x="150.4" y="38.3">ADC7</text>
<text x="166.3" y="38.3">PB3/MOSI</text>
<text x="166.3" y="40.9">PB4/MISO</text>
<text x="205.3" y="36.4">0.1u</text>
<text x="212.9" y="36.4">0.1u</text>
<text x="228.4" y="37.2">VCC VCC</text>
<text x="245.2" y="39.1">C13</text>
<text x="245.3" y="41.4">0.1u</text>
<text x="31.6" y="46">D+</text>
<text x="44.5" y="43.4">GND</text>
<text x="46.1" y="46.1">GND</text>
<text x="59.8" y="42.2">GND</text>
<text x="60.2" y="46">SYSOFF</text>
<text x="70.5" y="45.1" transform="rotate(-90 70.5 45.1)">IN</text>
<text x="75.8" y="46">OUT</text>
<text x="121.3" y="46">Conn_01x05</text>
<text x="125.6" y="43.7">J3</text>
<text x="165.2" y="46">XTAL1/PB6</text>
<text x="167.1" y="43.4">PB5/SCK</text>
<text x="200.7" y="44.7">GND</text>
<text x="208.4" y="44.7">GND</text>
<text x="224.6" y="46.8">R20</text>
<text x="236.3" y="46.8">R21</text>
<text x="31.6" y="48.5">D+</text>
<text x="46.1" y="51.2">GND</text>
<text x="60.2" y="53.6">TMR</text>
<text x="60.2" y="51">CE</text>
<text x="75.9" y="53.6">BAT</text>
<text x="136.6" y="49.6">VCC</text>
<text x="165.2" y="48.5">XTAL2/PB7</text>
<text x="171.3" y="53.6">PC0</text>
<text x="224.9" y="49.1">10k</text>
<text x="236.4" y="49.1">10k</text>
<text x="240.7" y="48.5">GND</text>
<text x="252.8" y="48.6">PCF8574A</text>
<text x="17.8" y="59.6" transform="rotate(-90 17.8 59.6)">SHIELD</text>
<text x="25.4" y="59.6" transform="rotate(-90 25.4 59.6)">GND</text>
<text x="29.2" y="56.1">SBU1</text>
<text x="29.2" y="58.7">SBU2</text>
<text x="46.1" y="56.3">GND</text>
<text x="60.2" y="58.7">EN2</text>
<text x="60.2" y="56.1">EN1</text>
<text x="77.2" y="58.7">TS</text>
<text x="101.6" y="56.3">C5</text>
<text x="101.7" y="58.6">10u</text>
<text x="109.2" y="56.3">C7</text>
<text x="109.3" y="58.6">10u</text>
<text x="136.7" y="56.6">GND</text>
<text x="171.3" y="56.1">PC1</text>
<text x="171.3" y="58.7">PC2</text>
<text x="243.6" y="54.2">SCL</text>
<text x="243.6" y="56.8">SDA</text>
<text x="252.1" y="54.5" transform="rotate(-90 252.1 54.5)">VDD</text>
<text x="257.2" y="54.2">P0</text>
<text x="257.2" y="56.8">P1</text>
<text x="257.2" y="59.3">P2</text>
<text x="60.2" y="63.7">ILIM</text>
<text x="72.9" y="63.7">PGOOD</text>
<text x="133.8" y="61.9">0.1u</text>
<text x="134.8" y="64.4">C9</text>
<text x="171.3" y="61.2">PC3</text>
<text x="171.3" y="63.7">PC4</text>
<text x="205.2" y="60.1">R17</text>
<text x="205.3" y="62.4">20k</text>
<text x="243.6" y="61.8">A0</text>
<text x="243.6" y="64.4">A1</text>
<text x="257.2" y="61.8">P3</text>
<text x="257.2" y="64.4">P4</text>
<text x="60.2" y="66.3">ISET</text>
<text x="70.5" y="67.7" transform="rotate(-90 70.5 67.7)">VSS</text>
<text x="70.6" y="70.1">BQ24075RGT</text>
<text x="75.6" y="66.3">CHG</text>
<text x="94.6" y="70.3">R8</text>
<text x="164.9" y="68.8">RESET/PC6</text>
<text x="171.3" y="66.3">PC5</text>
<text x="205.2" y="67.7">R18</text>
<text x="205.3" y="70">10k</text>
<text x="243.6" y="66.9">A2</text>
<text x="257.2" y="66.9">P5</text>
<text x="257.2" y="69.5">P6</text>
<text x="19.1" y="75.2">GND</text>
<text x="41.3" y="74.1">R1</text>
<text x="41.4" y="76.4">50k</text>
<text x="47" y="74.1">R3</text>
<text x="47.3" y="76.4">1.07k</text>
<text x="56.5" y="74.1">R4</text>
<text x="56.8" y="76.4">750k</text>
<text x="73.8" y="72.7">U2</text>
<text x="94.8" y="72.6">50k</text>
<text x="132.5" y="75.8">16MHz</text>
<text x="134.2" y="73.5">Y1</text>
<text x="167.1" y="73.9">PD0/RXD</text>
<text x="167.3" y="76.4">PD1/TXD</text>
<text x="228" y="75.2">GND</text>
<text x="243.6" y="74.5">INT</text>
<text x="252.1" y="76.7" transform="rotate(-90 252.1 76.7)">VSS</text>
<text x="257.2" y="72">P7</text>
<text x="171.3" y="81.5">PD3</text>
<text x="171.3" y="79">PD2</text>
<text x="201.4" y="78.4">GND</text>
<text x="255.4" y="79.7">U5</text>
<text x="20" y="84.8">J1</text>
<text x="31.9" y="89.6">GND</text>
<text x="37.5" y="86">GND</text>
<text x="43.3" y="85.3">GND</text>
<text x="52.8" y="85.3">GND</text>
<text x="68" y="86">GND</text>
<text x="90.9" y="86">GND</text>
<text x="97.2" y="86">GND</text>
<text x="104.9" y="86">GND</text>
<text x="117.3" y="86.7">VCC</text>
<text x="131.4" y="84.2">C8</text>
<text x="131.6" y="86.5">22p</text>
<text x="143" y="84.2">C10</text>
<text x="143" y="86.5">22p</text>
<text x="171.3" y="89.1">PD6</text>
<text x="171.3" y="84.1">PD4</text>
<text x="171.3" y="86.6">PD5</text>
<text x="249.6" y="87.9">GND</text>
<text x="120.8" y="93.6">R10</text>
<text x="120.8" y="95.9">10k</text>
<text x="133.4" y="94.9">GND</text>
<text x="163.2" y="95.6" transform="rotate(-90 163.2 95.6)">GND</text>
<text x="171.3" y="91.7">PD7</text>
<text x="165" y="98.1">ATmega328P-A</text>
<text x="204.1" y="96.8">R19</text>
<text x="209.7" y="96.8">0R</text>
<text x="160.7" y="103.8">GND</text>
<text x="194.1" y="110.2">VCC</text>
<text x="52.2" y="117.8">1.5u</text>
<text x="53" y="115.5">L1</text>
<text x="197.1" y="118.4">433MHz-RF</text>
<text x="53.5" y="124.1">U1</text>
<text x="97.8" y="122.9">+6V</text>
<text x="113.7" y="122.2">D1</text>
<text x="113.7" y="124.5">Green</text>
<text x="129.6" y="123.4">D2</text>
<text x="139.1" y="123.4">D3</text>
<text x="147.3" y="123.4">D4</text>
<text x="190.2" y="123.4">D0</text>
<text x="190.2" y="126">D1</text>
<text x="196.2" y="123.7" transform="rotate(-90 196.2 123.7)">VCC</text>
<text x="46.9" y="130.4">EN</text>
<text x="46.9" y="127.9">VIN</text>
<text x="56.2" y="130.4">VOUT</text>
<text x="58.2" y="127.9">SW</text>
<text x="113.7" y="129.9">R9</text>
<text x="129.6" y="129.9">R11</text>
<text x="139.2" y="129.9">R12</text>
<text x="147.4" y="129.9">R13</text>
<text x="190.2" y="128.5">D2</text>
<text x="190.2" y="131.1">D3</text>
<text x="33" y="136.3">C1</text>
<text x="40.7" y="136.9">R2</text>
<text x="46.9" y="133">ILIM</text>
<text x="58.5" y="135.5">PG</text>
<text x="58.7" y="133">FB</text>
<text x="74.3" y="133.8">C4</text>
<text x="74.5" y="136.1">100p</text>
<text x="83.2" y="133.8">R5</text>
<text x="83.4" y="136.1">715k</text>
<text x="91.5" y="133.8">R7</text>
<text x="91.7" y="136.1">866k</text>
<text x="101.6" y="134.4">C6</text>
<text x="101.7" y="136.7">22u</text>
<text x="113.7" y="132.3">1k</text>
<text x="129.6" y="132.3">1k</text>
<text x="139.1" y="132.3">1k</text>
<text x="147.4" y="132.3">1k</text>
<text x="190.2" y="133.6">VT</text>
<text x="196.2" y="134.5" transform="rotate(-90 196.2 134.5)">GND</text>
<text x="196.9" y="137.5">U4</text>
<text x="33.1" y="138.6">10u</text>
<text x="40.9" y="139.2">6.65k</text>
<text x="54.6" y="139.4" transform="rotate(-90 54.6 139.4)">GND</text>
<text x="55.5" y="141.9">TPS61252DSG</text>
<text x="83.2" y="141.4">R6</text>
<text x="83.4" y="143.7">180k</text>
<text x="109.9" y="139.9">GND</text>
<text x="125.8" y="139.9">GND</text>
<text x="135.3" y="139.9">GND</text>
<text x="143.6" y="139.9">GND</text>
<text x="193.8" y="145">GND</text>
<text x="28.7" y="150.7">GND</text>
<text x="36.9" y="150.7">GND</text>
<text x="52.1" y="150.7">GND</text>
<text x="79.5" y="150.7">GND</text>
<text x="97.2" y="150.7">GND</text>
<text x="225" y="154.6">H1</text>
<text x="233.3" y="154.6">H3</text>
<text x="50.6" y="161.6">VCC</text>
<text x="88.1" y="161.6">VCC</text>
<text x="225" y="159.7">H2</text>
<text x="233.3" y="159.7">H4</text>
<text x="40" y="165.8">SW1</text>
<text x="77.5" y="165.8">SW2</text>
<text x="37.8" y="168.1">SW_Push</text>
<text x="54" y="170.4">1k</text>
<text x="54.1" y="168">R16</text>
<text x="75.3" y="168.1">SW_Push</text>
<text x="91.5" y="170.4">1k</text>
<text x="91.5" y="168">R33</text>
<text x="37.6" y="176.9">R14</text>
<text x="37.6" y="179.2">10k</text>
<text x="75" y="176.9">R32</text>
<text x="75.1" y="179.2">10k</text>
<text x="33.7" y="186.3">GND</text>
<text x="71.2" y="186.3">GND</text>
</g>
<g font-size="1.8">
<text x="116.1" y="26">MISO</text>
<text x="116.9" y="28.6">SCK</text>
<text x="138.4" y="28.6">MOSI</text>
<text x="181.6" y="29.8">magnet1_trig</text>
<text x="114.8" y="31.1">RESET</text>
<text x="181.6" y="34.9">on-off_ctrl</text>
<text x="181.6" y="32.4">speed_ctrl</text>
<text x="99.1" y="41.3">Vbat_out</text>
<text x="181.6" y="40">MISO</text>
<text x="181.6" y="37.5">MOSI</text>
<text x="181.6" y="45.1">XTAL1</text>
<text x="181.6" y="47.6">XTAL2</text>
<text x="181.6" y="42.5">SCK</text>
<text x="99.1" y="50.2">bat+</text>
<text x="133.3" y="50.8">rxd</text>
<text x="133.3" y="53.3">txd</text>
<text x="181.6" y="52.7">bat_levels</text>
<text x="203.2" y="54">bat+</text>
<text x="223.6" y="53.3">scl</text>
<text x="268.6" y="53.3">magnet6_trig</text>
<text x="48.4" y="57.8">VBUS</text>
<text x="141" y="58.4">RESET</text>
<text x="181.6" y="55.2">speed1</text>
<text x="181.6" y="57.8">speed2</text>
<text x="223" y="55.9">sda</text>
<text x="268.6" y="58.4">magnet8_trig</text>
<text x="268.6" y="55.9">magnet7_trig</text>
<text x="85.1" y="62.9">pgood</text>
<text x="85.1" y="65.4">chg</text>
<text x="181.6" y="62.9">sda</text>
<text x="181.6" y="65.4">scl</text>
<text x="181.6" y="60.3">speed3</text>
<text x="209.5" y="64.1">bat_levels</text>
<text x="268.6" y="61">magnet9_trig</text>
<text x="268.6" y="63.5">magnet4_trig</text>
<text x="181.6" y="67.9">RESET</text>
<text x="268.6" y="66">magnet5_trig</text>
<text x="268.6" y="68.6">magnet10_trig</text>
<text x="268.6" y="71.1">rf_VT</text>
<text x="123.3" y="76.8">XTAL1</text>
<text x="140.3" y="76.8">XTAL2</text>
<text x="181.6" y="73">rxd</text>
<text x="181.6" y="75.6">txd</text>
<text x="181.6" y="80.6">rf_D2</text>
<text x="181.6" y="78.1">rf_D1</text>
<text x="181.6" y="83.2">rf_D0</text>
<text x="28.6" y="86.4">bat+</text>
<text x="181.6" y="85.7">rf_D3</text>
<text x="181.6" y="88.3">magnet3_trig</text>
<text x="181.6" y="90.8">magnet2_trig</text>
<text x="118.7" y="99.1">RESET</text>
<text x="198.8" y="97.1">SCK</text>
<text x="213.4" y="97.1">on_led</text>
<text x="243.2" y="113.8">Sheet: solenoid</text>
<text x="111.8" y="117.5">on_led</text>
<text x="127.6" y="117.5">speed1</text>
<text x="137.2" y="117.5">speed2</text>
<text x="145.4" y="117.5">speed3</text>
<text x="228.9" y="118.1">magnet2_trig</text>
<text x="228.9" y="115.6">magnet1_trig</text>
<text x="22.9" y="121.9">Vbat_out</text>
<text x="179" y="125.1">rf_D1</text>
<text x="179" y="122.5">rf_D0</text>
<text x="228.9" y="125.7">magnet5_trig</text>
<text x="228.9" y="123.2">magnet4_trig</text>
<text x="228.9" y="120.6">magnet3_trig</text>
<text x="179" y="130.2">rf_D3</text>
<text x="179" y="127.6">rf_D2</text>
<text x="228.9" y="130.8">magnet7_trig</text>
<text x="228.9" y="128.3">magnet6_trig</text>
<text x="65.4" y="134.6">PG</text>
<text x="179" y="132.7">rf_VT</text>
<text x="228.9" y="135.9">magnet9_trig</text>
<text x="228.9" y="133.3">magnet8_trig</text>
<text x="90.8" y="140.3">PG</text>
<text x="227.9" y="138.4">magnet10_trig</text>
<text x="243.2" y="145.1">File: solenoid.sch</text>
<text x="26.7" y="169.5">speed_ctrl</text>
<text x="64.3" y="169.5">on-off_ctrl</text>
</g>
<g font-size="1.8" fill="#848400">
<text x="244.7" y="116.5">magnet1_trig</text>
<text x="244.7" y="119">magnet2_trig</text>
<text x="244.7" y="121.5">magnet3_trig</text>
<text x="244.7" y="124.1">magnet4_trig</text>
<text x="244.7" y="126.6">magnet5_trig</text>
<text x="244.7" y="129.2">magnet6_trig</text>
<text x="244.7" y="131.7">magnet7_trig</text>
<text x="244.7" y="134.2">magnet8_trig</text>
<text x="244.7" y="136.8">magnet9_trig</text>
<text x="244.7" y="139.3">magnet10_trig</text>
</g>
</svg>
